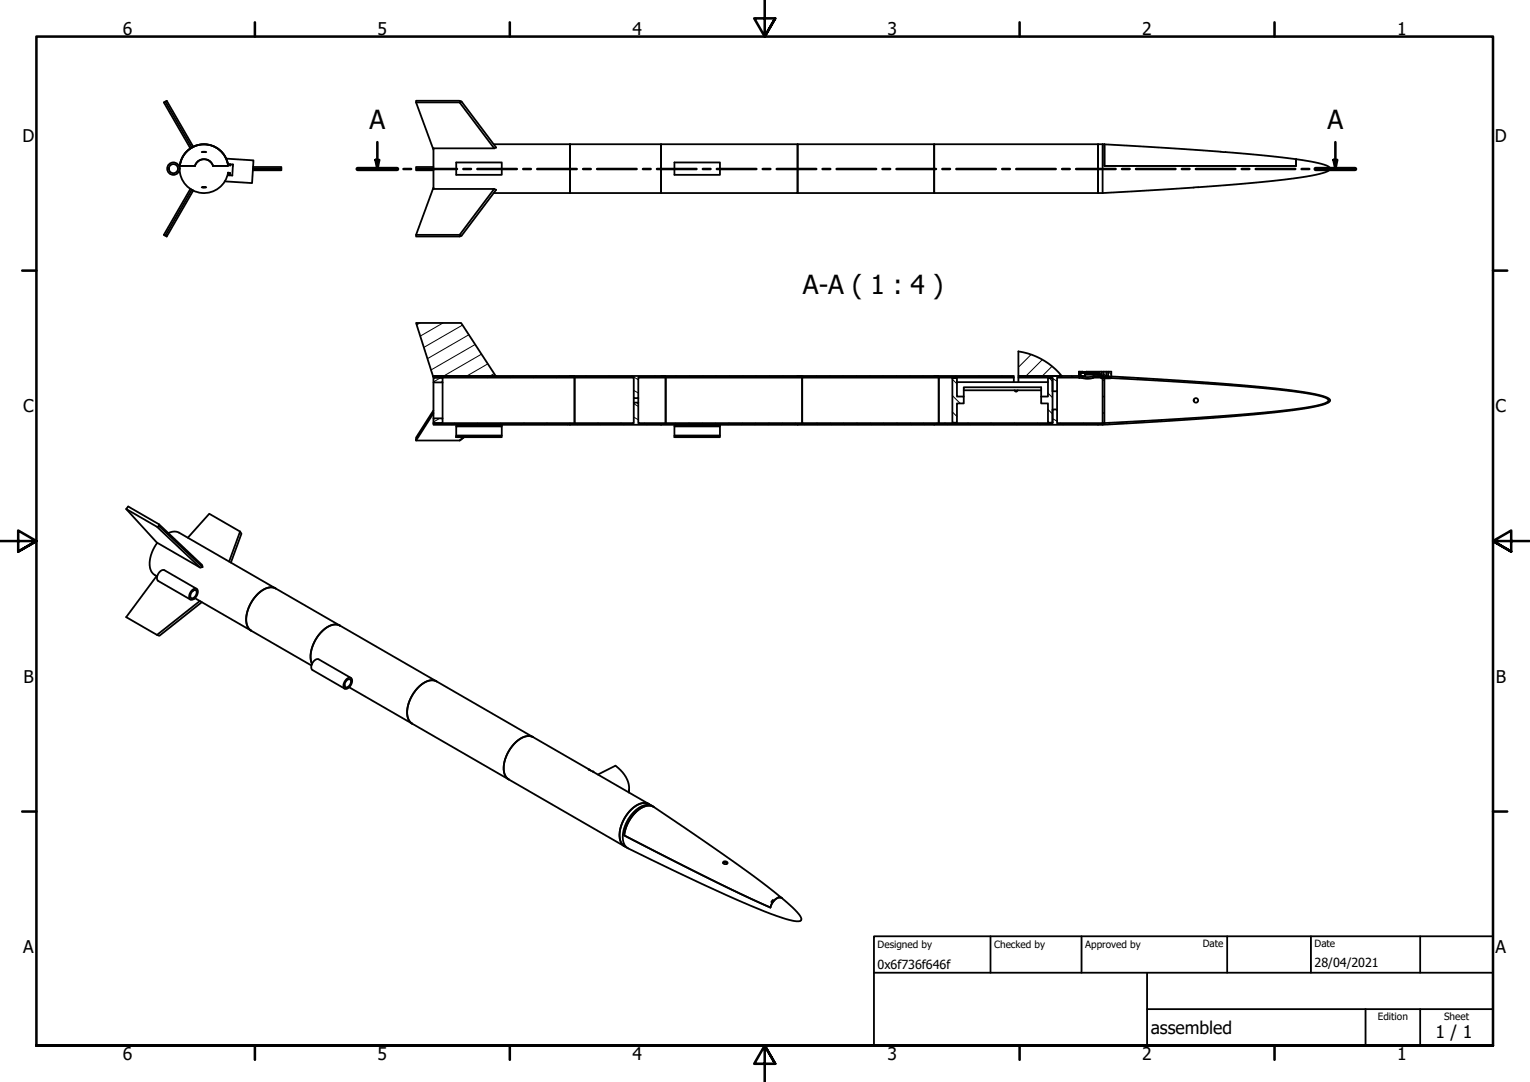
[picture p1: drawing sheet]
<svg xmlns="http://www.w3.org/2000/svg" width="420mm" height="297mm" viewBox="0 0 420 297" stroke-linecap="round" stroke-linejoin="round" font-family="sans-serif">
<!-- layer: Hatch (ISO) -->
<g fill="none" stroke="#000" stroke-width=".27">
<path d="M115.3 88.7l-.9 .5M121.7 88.7l-6.3 3.6M127 89.2l-10.6 6.2M128.8 91.9l-11.4 6.6M130.5 94.6l-12.1 7M132.2 97.2l-13.2 7.6M134 99.9l-6.6 3.8M283.1 97.4l-3.4 3.4M286.2 98.8l-4.4 4.4M120.8 114.9l-1.8 .9M124.8 116.2l-.7 .4M126.6 116.6l-.2 .5"/>
<path d="M128.6 119.6l-.3 .4M130.3 116.6l-.3 .5M131.2 116.2l-.8 .4M132.3 119.6l-.3 .4M134 116.6l-.3 .5M135.7 102.6l-1.9 1.1M135.9 119.6l-.2 .4M137.5 116.2l-.7 .4M137.6 116.6l-.2 .5M140.9 103.2l-.8 .5M143.9 116.2l-.8 .4M147.3 103.2l-.8 .5"/>
<path d="M150.2 116.2l-.7 .4M153.6 103.2l-.8 .5M156.6 116.2l-.8 .4M157.9 116.2l.7 .4M160.8 103.2l.8 .5M164.2 116.2l.8 .4M167.2 103.2l.8 .5M170.6 116.2l.7 .4M173.5 103.2l1.8 1M174 114.5l1.3 .7M174 110.8l1.3 .8M174 107.2l1.3 .7"/>
<path d="M176.9 116.2l.8 .4M179.9 103.2l.8 .5M181.7 116.4l-.1 .2M182 103.2l-.1 .2M185.5 116.2l-.2 .4M185.7 103.2l-.3 .5M186 119.6l.2 .4M187.9 116.6l.3 .5M189.2 116.2l-.3 .4M189.4 103.2l-.3 .5M189.6 119.6l.3 .4M191.6 116.6l.3 .5"/>
<path d="M192.9 116.2l-.3 .4M193 103.2l-.2 .5M193.3 119.6l.3 .4M195.3 116.6l.2 .5M196.5 116.2l-.2 .4M196.7 103.2l-.3 .5M197 119.6l.2 .4M200.2 116.2l-.2 .4M200.4 103.2l-.3 .5M203.9 116.2l-.3 .4M204 103.2l-.2 .5M207.5 116.2l-.2 .4"/>
<path d="M207.7 103.2l-.3 .5M211.2 116.2l-.3 .4M211.3 103.2l-.2 .5M214.9 116.2l-.3 .4M215 103.2l-.2 .5M218.5 116.2l-.2 .4M218.7 103.2l-.3 .5M220.5 103.2l.3 .5M220.7 116.2l.2 .4M224.2 103.2l.3 .5M224.3 116.2l.3 .4M227.9 103.2l.2 .5"/>
<path d="M228 116.2l.3 .4M231.5 103.2l.3 .5M231.7 116.2l.2 .4M235.2 103.2l.2 .5M235.3 116.2l.3 .4M238.9 103.2l.2 .5M239 116.2l.3 .4M242.5 103.2l.3 .5M242.7 116.2l.2 .4M246.2 103.2l.2 .5M246.3 116.2l.3 .4M249.9 103.2l.2 .5"/>
<path d="M250 116.2l.3 .4M253.5 103.2l.3 .5M253.7 116.2l.2 .4M257.3 103.4l.1 .3M257.3 116.2l.2 .2M259.5 116.2l.7 .4M261.5 113.1l1.3 1.2M261.5 108.6l2.2 2.2M261.5 104.1l1.3 1.3M262.4 103.2l.8 .5M265.8 116.2l.8 .4M268.8 103.2l.8 .5"/>
<path d="M272.2 116.2l.7 .4M275.1 103.2l.8 .5M278.5 116.2l.8 .4M281.5 103.2l.8 .5M284.9 116.2l.7 .4M285.9 110.5l.2 .3M287.8 112.4l1.2 1.3M287.8 107.9l1.2 1.3M287.8 103.2l.8 .5M288.2 103.8l.8 .9M288.9 100.6l-2.6 2.6M289 114.9l1.3 .7"/>
<path d="M289 103.9l1.3 .7M291.2 102.8l-.5 .4M291.2 116.2l.8 .4M294.2 103.2l.8 .5M296.3 103l.3 .2M297.6 116.2l.7 .4M299.9 102l.3 .3M300.5 103.2l.8 .5M303 102.5l.8 .8M303.3 113.1l-.5 .5M303.3 108.6l-.5 .5M303.3 104.1l-.5 .5"/>
<path d="M304.1 103.3l-.4 .4M304.4 102l.8 .9M304.8 116.1l-.4 .4M308.4 103.5l-.4 .4M309.6 115.8l-.5 .5M312.6 103.8l-.4 .4M314.3 115.6l-.4 .4M316.9 104l-.4 .4M319.1 115.3l-.4 .4M321.1 104.3l-.4 .3M323.9 115l-.4 .4M325.3 104.6l-.3 .3"/>
<path d="M328.7 114.7l-.4 .4M329.5 104.9l-.3 .3M333.5 114.3l-.4 .4M333.7 105.2l-.3 .3M337.9 105.5l-.3 .3M338.3 114l-.3 .3M342 105.8l-.3 .3M343.2 113.6l-.3 .3M346.1 106.2l-.2 .3M348.2 113.1l-.3 .3M350.2 106.6l-.2 .3M353.2 112.6l-.3 .3"/>
<path d="M354.2 107.1l-.2 .2M358.1 107.7l-.1 .1M358.4 111.9l-.3 .3M361.9 108.4l-.2 .2M364.3 110.5l-.4 .4M365.2 109.6l-.4 .4"/>
</g>
<!-- layer: Visible (ISO) -->
<g fill="none" stroke="#000" stroke-width=".5">
<path d="M45 28.1l.8-.4 7.3 12.6-.8 .4zM45.4 27.9l7.3 12.6M114.3 28.1h11.9l9.5 12.6M126.2 28.1l.6-.2-.6-.2h-11.9v.4l4.7 13M126.8 27.9l9.4 12.6-.5 .2h-16.7v11.2h16.7l-9.5 12.6h-11.9M135.6 39.6h20.9M156.5 39.6h25v13.4h-25M156.5 39.6v13.4M181.5 39.6h37.5v13.4h-37.5zM219 39.6h37.5v13.4h-37.5zM256.5 39.6h45v13.4h-45zM302.8 39.6v13.4"/>
<path d="M302.8 39.6h-1.3v13.4h1.3M302.8 39.6h.5M303.3 39.6v5.9h52.6v-1.8M303.3 39.6l33.2 2.2 19.4 1.9M49.4 45.5h4.1M51.1 41.7a6.7 6.7 0 0 1 7-1.8 6.7 6.7 0 0 1 4.5 5.5 6.7 6.7 0 0 0-6.6-5.8 6.7 6.7 0 0 0-6.6 5.9l.4-1.7zM52.3 40.7h.1M52.3 51.9h.1M52.7 52.1l-7.3 12.6 .4 .2 7.3-12.6-.8-.4-7.3 12.6 .4 .2M53.1 40.3h.1M53.5 45.6a2.6 2.6 0 0 1 2.5-1.9 2.6 2.6 0 0 1 2.5 1.9M53.5 45.5a2.6 2.6 0 0 1 2.5-1.8 2.6 2.6 0 0 1 2.5 1.8"/>
<path d="M55.4 51.4h1.2zM55.4 41.7h1.2zM58.5 45.5h4.1M62.1 43.6l7.5 .4-.4 6.3-7.5-.5M62.6 47.4l.6 .1-.1 .6h-.5l.1-.5M62.7 47.4v.2h.5M62.8 45.4v-.3h.5v.3h-.6a6.7 6.7 0 0 0-10.2-4.8 6.7 6.7 0 0 0-.2 11.3 6.7 6.7 0 0 0 10.3-4.5M62.8 45.1h.1M62.8 45.1l1.2 .1M64 45.2l-.2 3-1.2-.1M64 45.2h.1M69.5 46.3h7.8v.4h-7.9"/>
<path d="M69.5 45.8h7.8v.5M119 51.5l-4.7 13v.4h11.9l.6-.2 9.4-12.6-.5-.2M119 45.8h-4.7v.9h4.7M125.3 44.6h12.5v3.4h-12.5zM135.6 53h20.9M185.2 44.6h12.5v3.4h-12.5zM355.9 43.7l5.7 1a6.7 6.7 0 0 1 3.7 1.4 1.6 1.6 0 0 1-1.7 1.3 146.4 146.4 0 0 1-24.1 3.2l-36.7 2.4M126.2 64.5l.6 .2M114.3 88.7h12.3l9.5 14.5h-17.1h37.5v.2h1.3v.3h-38.8zM279.7 96.5a18.9 18.9 0 0 1 11.9 6.7h-11.9zM119 114.9h2.5v1.3h-2.5zM119 103.7h2.5v1.3h-2.5z"/>
<path d="M119 116.2h38.8v.2h-1.3v.2h-37.5zM119 112.7l-4.7 7.4v.8l4.7-7.5M119 105v9.9M121.5 105v9.9M125.3 119.6h12.5v.4h-12.5zM125.3 116.6h12.5v.5h-12.5zM125.3 117.1v2.5M131.9 116.6h-.1M137.8 117.1v2.5M156.5 116.4h1.3v-.2h16.2v-5.7h1.3v5.7h7.5v.2h-1.3v.2h-25zM156.5 103.2h25v.2h1.3v.3h-7.5v5.6h-1.3v-5.6h-16.2v-.3h-1.3zM157.8 103.7v12.5"/>
<path d="M174 109.3v1.2M175.3 109.3v1.2M181.5 116.4h1.3v-.2h37.5v.2h-1.3v.2h-37.5zM181.5 103.2h37.5v.2h1.3v.3h-37.5v-.3h-1.3zM182.8 103.7v12.5M185.2 116.6h12.5v.5h-12.5zM185.2 119.6h12.5v.4h-12.5zM185.2 117.1v2.5M197.7 117.1v2.5M219 116.4h1.3v-.2h37.5v.2h-1.3v.2h-37.5zM219 103.2h37.5v.2h1.3v.3h-37.5v-.3h-1.3zM220.3 103.7v12.5"/>
<path d="M256.5 116.4h1.3v-.2h31.2v-3.8h1.3v3.8h12.5v.2h-1.3v.2h-45zM256.5 103.2h21.9v.5h-20.6v-.3h-1.3zM257.8 103.7v12.5M261.5 103.8h1.3v5.1h1.9v1.9h-1.9v5.2h-1.3zM262.8 104.9h25M264.7 108.9v-2.6h21.2v2.6M264.7 107.1h21.2M278.4 103.7v1.2M278.6 107.1l.4 .4 .5-.4M279.7 103.7v1.2M287.8 103.8h1.2v12.2h-1.2v-5.2h-1.9v-1.9h1.9zM290.3 107.4v5"/>
<path d="M296.3 103.2h.5M296.3 103.2h.1M296.3 102v1.2M296.3 102h.9v.3M296.3 102v.1M296.3 103.7l.4 .1a6.1 6.1 0 0 0 3.6-.1M296.3 103.2h-16.6v.5h9.3v3.7h1.3v-3.7h6M296.3 103.2v.5M296.8 103.2l1.1 .1M296.8 102.3v.9M296.8 102.3h.4M297.2 102.3h1.2"/>
<path d="M297.2 102.1h1.2M297.3 103.3v.5M297.9 102.8v.5M297.9 103.3h.1M298 103.3l-1.7-.1 1 .1M298 102.8v.5M298.4 102.3h2M300.3 103.2h1.2v.2h1.3v.3h-2.5zM300.3 103.2a5 5 0 0 1-3 .1M300.4 102.3l.1-.2v.2M300.4 102.3h.1M300.5 102.3h1.4"/>
<path d="M301.9 102.3l-5.1 .1M301.9 102.3v.4M301.9 102.7h.5l.2 1.1M301.9 102.7l-4 .1h4.5M302.4 103.8l.4 .1M302.6 103.8h.2M302.6 102.9v.3M302.6 102v1.8M302.6 102h.4M302.6 102h-4.2v.3M303 102v1.8h.8M303 102h.8"/>
<path d="M303.3 103.7h-.5v-.3h-1.3v-.2l5.1 .2a565.6 565.6 0 0 1 53.1 4.5l1.7 .4a6.9 6.9 0 0 1 3.8 1.4l-.1 .6a20.9 20.9 0 0 1-8.1 2.1 716.9 716.9 0 0 1-55.5 4.2v-.2h1.3v-.2l.5-.1M303.3 103.7l7.3 .4a547.3 547.3 0 0 1 48.5 3.9l2.7 .5a5.3 5.3 0 0 1 3 1.3v.1a3.9 3.9 0 0 1-2.9 1.4 269.2 269.2 0 0 1-33 3.4l-25.6 1.4M303.3 103.7h-.5v12.5l.5-.1M303.3 103.7v12.4M303.8 102v1.8M303.8 102h.5M303.8 103.8h.5M304.3 103.8h.9M304.3 102h.9v1.8M304.3 102v1.8M305.2 103.8l-1.9 .1M34.7 139.7l8.4 4.9 11.9 11.2"/>
<path d="M35.2 139.1l8.5 4.8 11.8 11.2 .1 .6-.6 .1-11.8-6.8-8.5-9.3zM114.3 120.9h11.9l1.2-.9-1.2 .9M43 158.1l-8.3 11.3 8.4 4.9 11.8-9.3M43.2 149a8.3 8.3 0 0 0-1.7 7.8l.6 .8 1.1 .6M43.7 143.9l.1 .6-.7 .1M43.8 144.5l11.8 11.2M46.2 146.3l1.6-.4 1.4 .3 44.2 25.5M51.6 147.6l5.9-6.6 8.4 4.9-3 8.3M65.9 145.9l.4 .6-2.9 7.9M52.9 161.9a.87 .87 0 0 1 1.2-.2 .87 .87 0 0 1 .2 1.3 1.91 1.91 0 0 1-2 1.6 1.78 1.78 0 0 1 .6-2.7zM52.9 162.3a.64 .64 0 0 1 .9-.2 .64 .64 0 0 1 .2 .9 1.22 1.22 0 0 1-1.6 1.1v-1zM53.5 164.2l32 18.5"/>
<path d="M54 161.6l-8.9-5.1a1.96 1.96 0 0 0-1.7 3l8.9 5.1M55.4 165.3l-11.6 9.2-.7-.2M75.7 161.5a4.6 4.6 0 0 0-5.3 2 9.3 9.3 0 0 0-2.6 8.1l.5 .9 .7 .6M93.4 171.7a4.6 4.6 0 0 0-5.3 2 9 9 0 0 0-2.4 8.6M93.4 171.7l68.5 39.6M95.1 186.5a.87 .87 0 0 1 1.1-.4 .87 .87 0 0 1 .5 1.1 1.91 1.91 0 0 1-2.1 1.8 1.9 1.9 0 0 1 .5-2.5zM95.1 186.9a.69 .69 0 0 1 1-.4 .69 .69 0 0 1 .2 1 1.14 1.14 0 0 1-1.5 1l-.1-.7zM95.9 188.7l17.3 10M96.4 186.1l-8.9-5.1a1.96 1.96 0 0 0-1.7 2.9l8.9 5.2M113.2 198.7l58.3 33.6M119.9 187.1a4.6 4.6 0 0 0-5.3 1.9 9.3 9.3 0 0 0-2.6 8.1l.5 .9 .7 .7M146.4 202.4a4.6 4.6 0 0 0-5.3 1.9 9.3 9.3 0 0 0-2.6 8.1l.5 .9 .7 .7"/>
<path d="M161.9 211.3l-.3-.1 16.6 9.5M161.9 211.3l.3 .2M164.2 212.6l4.8-2.4a7.7 7.7 0 0 1 3.7 7.3M172.8 216.7l-.1 .9M171.5 232.3l.9 .6M178.2 220.7a4.7 4.7 0 0 0-5.3 2 9.3 9.3 0 0 0-2.6 8.1l.5 .9 .7 .6M178.2 220.7l.9 .5M198.6 236.9a.81 .81 0 0 1 1.2 .1M198.6 236.7a.66 .66 0 0 1 .7-.2 .66 .66 0 0 1 .4 .5 .63 .63 0 0 1-.7 .2 .63 .63 0 0 1-.4-.5zM214.7 246.6l3.5 3.1 1.8 2.2a.67 .67 0 0 1-.1 .8 .67 .67 0 0 1-.7 .2 23.8 23.8 0 0 1-7.7-2.1 465.2 465.2 0 0 1-39.4-18.1 5.2 5.2 0 0 1-.5-5.8 9 9 0 0 1 5.8-5.9h1l1.2 .6a4.4 4.4 0 0 0-5.2 1.5 10.8 10.8 0 0 0-3 6.2l25.6 13 14.6 6.8M214.7 246.6a1.88 1.88 0 0 0-2.5 1.1l-.6 1.4M214.7 246.6a2.49 2.49 0 0 0-3 2.1l-.1 .4"/>
<path d="M214.7 246.6a454.4 454.4 0 0 0-35.5-25.3 5.2 5.2 0 0 0-5.3 2.5 10.7 10.7 0 0 0-2.5 5.5 748.1 748.1 0 0 0 40.2 19.8"/>
<circle cx="47.6" cy="46.3" r="1.7"/>
<circle cx="47.6" cy="46.3" r="1.25"/>
<circle cx="328.4" cy="109.9" r=".63"/>
</g>
<!-- layer: Visible Narrow (ISO) -->
<path d="M161.9 211.3h-.1M212.6 247.2l-.4-.2-.2 .3-.3 .3 .4 .2M214.1 246.4l-.4-.3 .8 .3M219.9 252.6l-.1 .2" fill="none" stroke="#000" stroke-width=".35"/>
<!-- layer: Visible (ISO) -->
<circle cx="162.8" cy="211.8" r=".25" fill="#000"/>
<!-- layer: Section Line (ISO) -->
<g fill="none" stroke="#000" stroke-width=".7">
<path d="M103.6 39v7.4M366.7 39v7.4M98.2 46.4h10.9M103.1 43.9h1l-.5 2.5zM110.8 46.4h2.1M114.6 46.4h10.9M127.2 46.4h2.1M131.1 46.4h10.8M143.7 46.4h2.1M147.5 46.4h10.9M160.1 46.4h2.1M164 46.4h10.8"/>
<path d="M176.6 46.4h2.1M180.4 46.4h10.9M193 46.4h2.1M196.9 46.4h10.8M209.5 46.4h2.1M213.3 46.4h10.8M225.9 46.4h2.1M229.7 46.4h10.9M242.3 46.4h2.1M246.2 46.4h10.8M258.8 46.4h2.1M262.6 46.4h10.9"/>
<path d="M275.2 46.4h2.1M279.1 46.4h10.8M291.7 46.4h2.1M295.5 46.4h10.9M308.1 46.4h2.1M312 46.4h10.8M324.6 46.4h2.1M328.4 46.4h10.8M341 46.4h2.1M344.8 46.4h10.9M357.4 46.4h2.1M361.3 46.4h10.8"/>
<path d="M366.2 43.9h1l-.5 2.5z"/>
</g>
<path d="M98.2 46.4h10.9M361.3 46.4h10.8" fill="none" stroke="#000" stroke-width="1.2"/>
<g fill="#000">
<path d="M103.1 43.9h1l-.5 2.5z" fill-rule="evenodd"/>
<path d="M366.2 43.9h1l-.5 2.5z" fill-rule="evenodd"/>
</g>
<!-- layer: Border (ISO) -->
<g fill="none" stroke="#000" stroke-width=".7">
<path d="M70 6.1v3.9M140 6.1v3.9M210 0v10l-2.9-5h5.8l-2.9 5 2.9-5M280 6.1v3.9M350 6.1v3.9M6.1 74.3h3.9M410 74.3h3.9M0 148.5h10l-5-2.9v5.8l5-2.9-5 2.9M420 148.5h-10l5-2.9v5.8l-5-2.9 5 2.9M6.1 222.8h3.9M410 222.8h3.9M10 287v-277h400v277h-400h400"/>
<path d="M70 287v3.9M140 287v3.9M212.9 292l-2.9-5 2.9 5h-5.8l2.9-5v10M280 287v3.9M350 287v3.9"/>
</g>
<!-- layer: Title (ISO) -->
<path d="M240 257h170v30h-170zM272 257v10M297 257v10M337 257v10M360 257v10M390 257v10M240 267h170M315 277h95M315 267v20M375 277v10M390 277v10" fill="none" stroke="#000" stroke-width=".5"/>
<g font-size="7.2">
<text x="101.4" y="35.5">A</text>
<text x="364.5" y="35.5">A</text>
<text x="220.5" y="80.7">A-A ( 1 : 4 )</text>
</g>
<g font-size="4.8">
<text x="33.7" y="9.6">6</text>
<text x="103.7" y="9.6">5</text>
<text x="173.7" y="9.6">4</text>
<text x="243.7" y="9.6">3</text>
<text x="313.7" y="9.6">2</text>
<text x="383.7" y="9.6">1</text>
<text x="6.2" y="38.9">D</text>
<text x="410.5" y="38.9">D</text>
<text x="6.4" y="113.2">C</text>
<text x="410.7" y="113.2">C</text>
<text x="6.4" y="187.4">B</text>
<text x="410.7" y="187.4">B</text>
<text x="6.4" y="261.7">A</text>
<text x="410.7" y="261.7">A</text>
<text x="316" y="283.8">assembled</text>
<text x="394.2" y="285">1 / 1</text>
<text x="33.7" y="290.9">6</text>
<text x="103.7" y="290.9">5</text>
<text x="173.7" y="290.9">4</text>
<text x="243.7" y="290.9">3</text>
<text x="313.7" y="290.9">2</text>
<text x="383.7" y="290.9">1</text>
</g>
<g font-size="3.4">
<text x="241" y="266">0x6f736f646f</text>
<text x="361" y="265.5">28/04/2021</text>
</g>
<g font-size="2.7">
<text x="241" y="260.1">Designed by</text>
<text x="273" y="260.1">Checked by</text>
<text x="298" y="260.1">Approved by</text>
<text x="330.3" y="260">Date</text>
<text x="361" y="260">Date</text>
<text x="378.4" y="280.1">Edition</text>
<text x="396.6" y="280.1">Sheet</text>
</g>
</svg>
